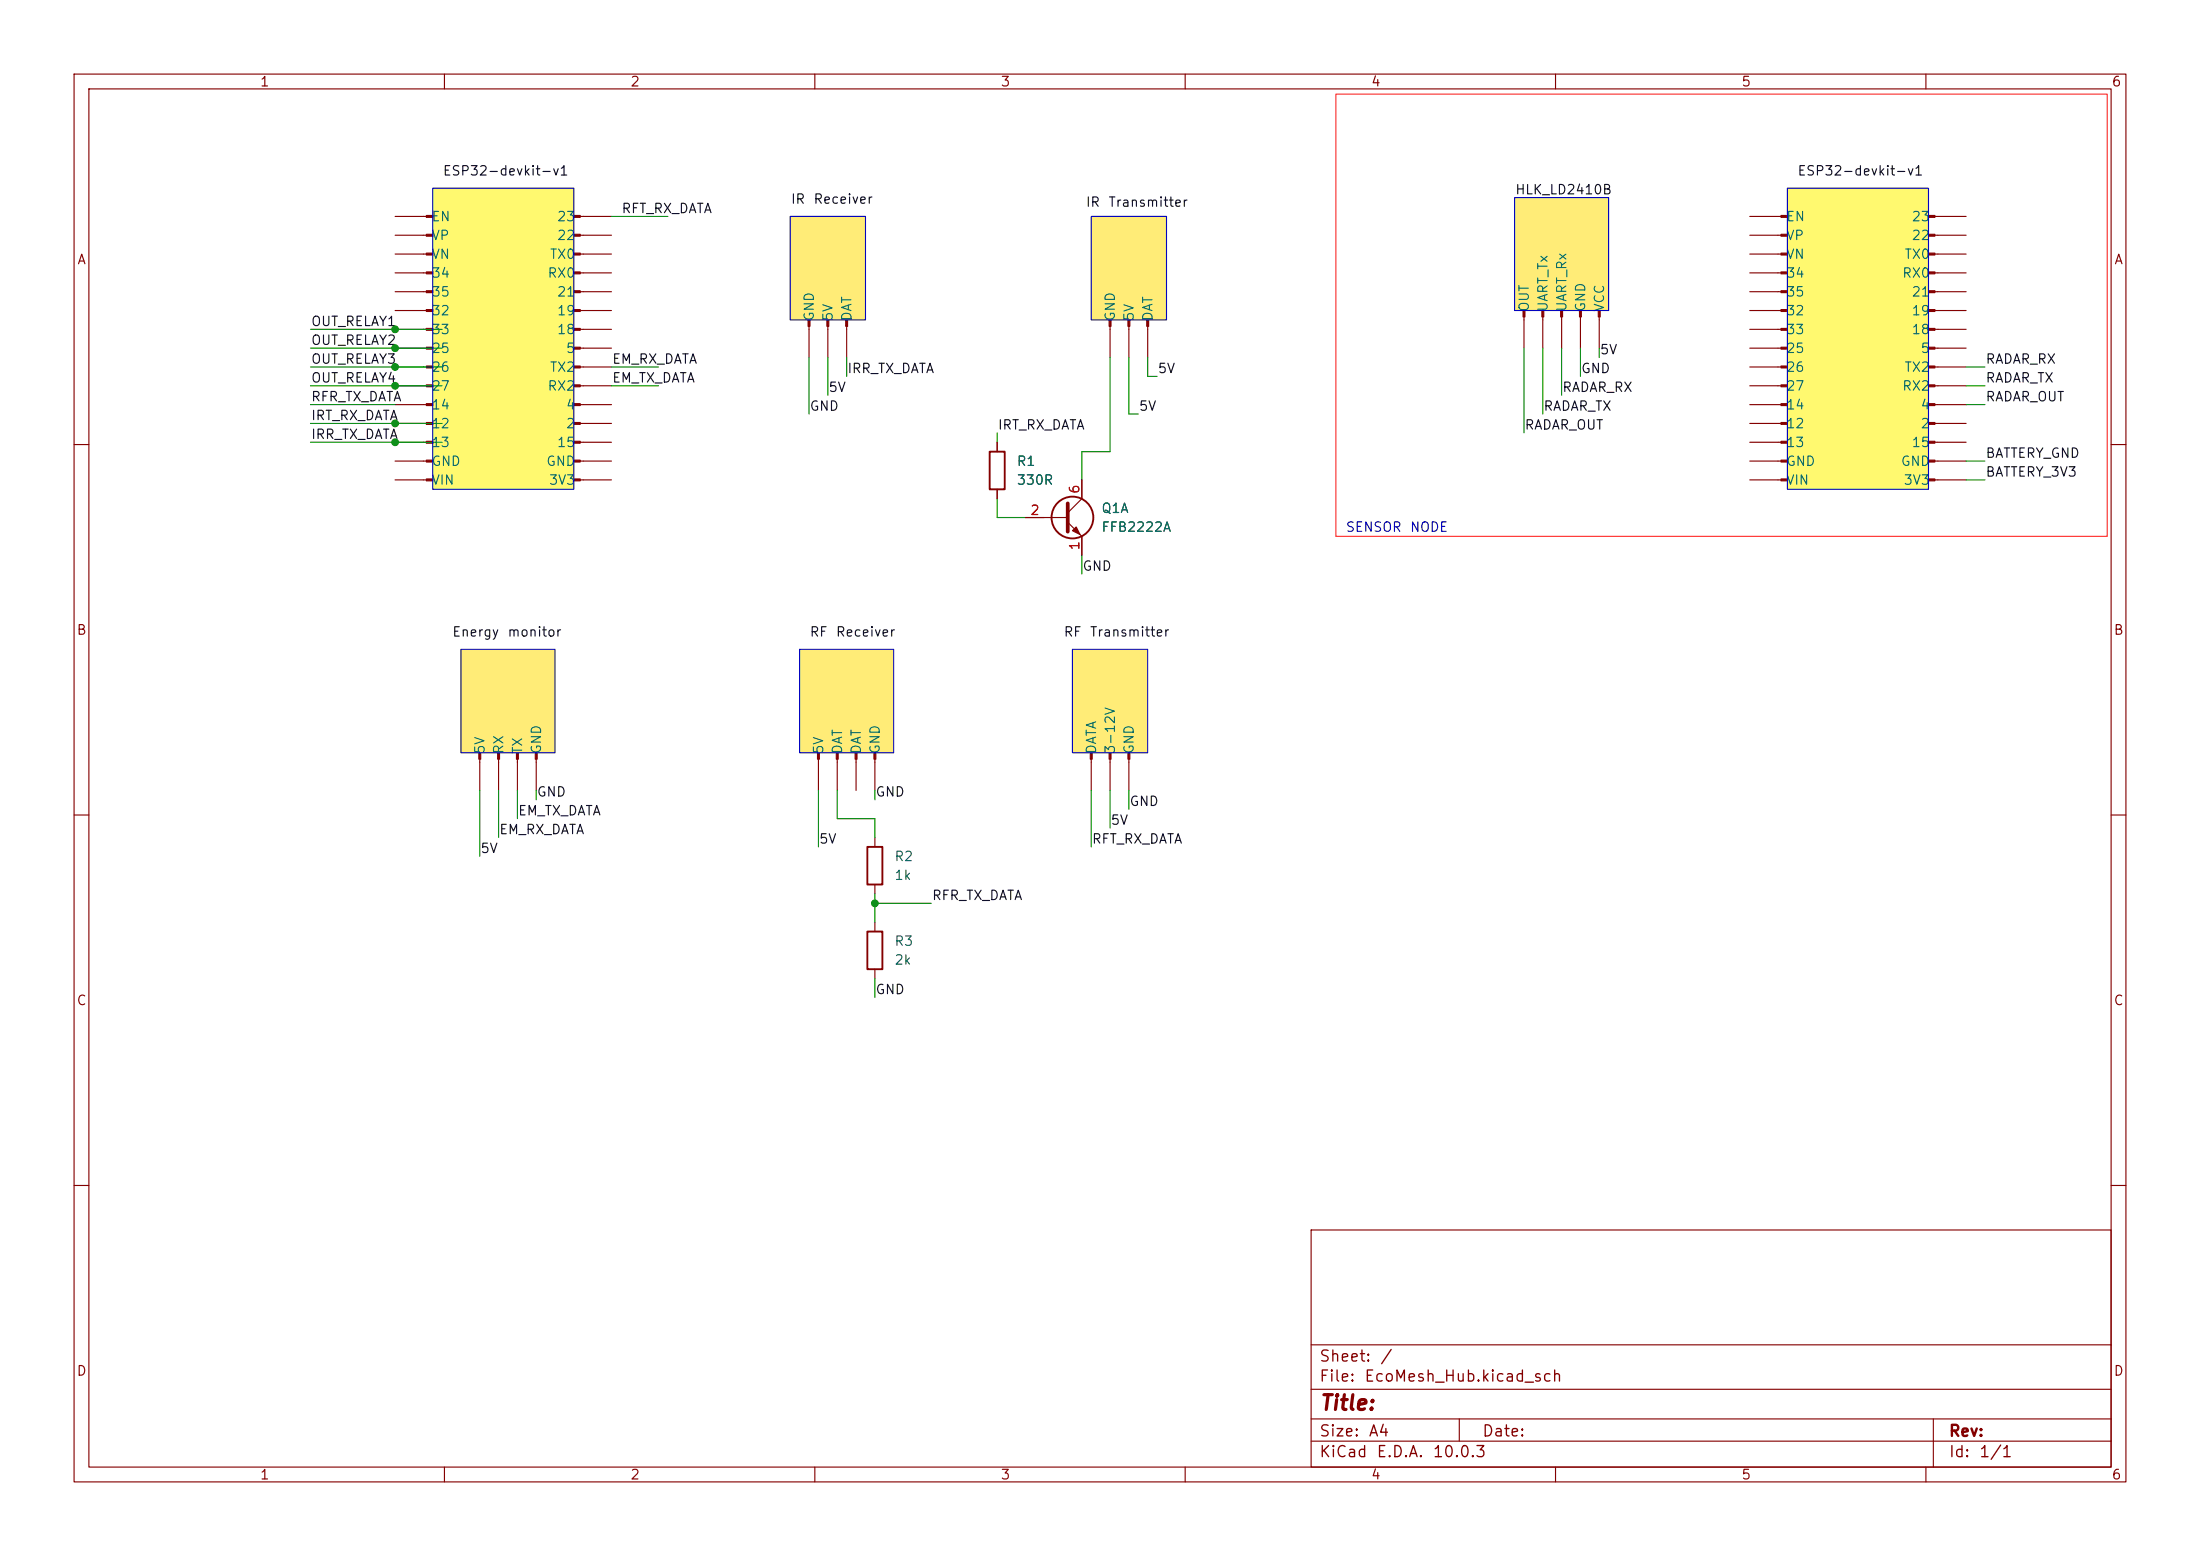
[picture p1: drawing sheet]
<svg xmlns="http://www.w3.org/2000/svg" width="297mm" height="210mm" viewBox="0 0 297 210" stroke-linecap="round" stroke-linejoin="round" font-family="sans-serif">
<g fill="none" stroke="#840000" stroke-width=".15">
<path d="M10 10h277v190h-277zM12 12h273v186h-273zM60 10v2M110 10v2M160 10v2M210 10v2M260 10v2M10 60h2M285 60h2M10 110h2M285 110h2M10 160h2"/>
<path d="M177 166h108v32h-108zM285 160h2M60 198v2M110 198v2M160 198v2M177 194.5h108M177 191.5h108M177 187.5h108M177 181.5h108M197 191.5v3M210 198v2M260 198v2"/>
<path d="M261 191.5v6.5"/>
</g>
<g fill="#ffec77">
<path d="M106.7 29.2h10.1v14h-10.1z"/>
<path d="M107.9 87.6h12.7v14h-12.7z"/>
</g>
<path d="M58.4 25.4h19.1v40.6h-19.1z" fill="#fff96f"/>
<path d="M144.8 87.6h10.1v14h-10.1z" fill="#ffec77"/>
<path d="M241.3 25.4h19v40.6h-19z" fill="#fff96f"/>
<g fill="#ffec77">
<path d="M204.5 26.7h12.7v15.2h-12.7z"/>
<path d="M147.3 29.2h10.2v14h-10.2z"/>
<path d="M62.2 87.6h12.7v14h-12.7z"/>
</g>
<g fill="none" stroke="#840000" stroke-width=".25">
<path d="M133.6 61h2v5h-2zM117.1 114.3h2v5.1h-2zM117.1 125.7h2v5.1h-2z"/>
<circle cx="144.8" cy="69.8" r="2.82"/>
</g>
<g fill="none" stroke="#840000" stroke-width=".15">
<path d="M53.3 29.2h4.3M53.3 31.8h4.3M53.3 34.3h4.3M53.3 36.8h4.3M53.3 39.4h4.3M78.3 29.2h4.2M78.3 31.8h4.2M78.3 34.3h4.2M78.3 36.8h4.2M78.3 39.4h4.2M236.2 29.2h4.2M236.2 31.8h4.2"/>
<path d="M236.2 34.3h4.2M236.2 36.8h4.2M236.2 39.4h4.2M261.2 29.2h4.2M261.2 31.8h4.2M261.2 34.3h4.2M261.2 36.8h4.2M261.2 39.4h4.2M53.3 41.9h4.3M53.3 44.5h4.3M53.3 47h4.3M53.3 49.5h4.3"/>
<path d="M53.3 52.1h4.3M53.3 54.6h4.3M53.3 57.2h4.3M53.3 59.7h4.3M78.3 41.9h4.2M78.3 44.5h4.2M78.3 47h4.2M78.3 49.5h4.2M78.3 52.1h4.2M78.3 54.6h4.2M78.3 57.2h4.2M78.3 59.7h4.2"/>
<path d="M109.2 44v4.3M111.8 44v4.3M114.3 44v4.3M134.6 59.7v1.3M149.9 44v4.3M152.4 44v4.3M154.9 44v4.3M205.7 42.8v4.2M208.3 42.8v4.2M210.8 42.8v4.2M213.4 42.8v4.2M215.9 42.8v4.2"/>
<path d="M236.2 41.9h4.2M236.2 44.5h4.2M236.2 47h4.2M236.2 49.5h4.2M236.2 52.1h4.2M236.2 54.6h4.2M236.2 57.2h4.2M236.2 59.7h4.2M261.2 41.9h4.2M261.2 44.5h4.2M261.2 47h4.2M261.2 49.5h4.2"/>
<path d="M261.2 52.1h4.2M261.2 54.6h4.2M261.2 57.2h4.2M261.2 59.7h4.2M53.3 62.2h4.3M53.3 64.8h4.3M78.3 62.2h4.2M78.3 64.8h4.2M134.6 66v1.3M138.4 69.9h5.7M144.1 70.5l1.9 1.9v2.5M146 64.8v2.5l-1.9 1.9"/>
<path d="M236.2 62.2h4.2M236.2 64.8h4.2M261.2 62.2h4.2M261.2 64.8h4.2M64.8 102.5v4.2M67.3 102.5v4.2M69.8 102.5v4.2M72.4 102.5v4.2M110.5 102.5v4.2M113 102.5v4.2M115.6 102.5v4.2M118.1 102.5v4.2"/>
<path d="M118.1 113v1.3M118.1 119.4v1.3M147.3 102.5v4.2M149.9 102.5v4.2M152.4 102.5v4.2M118.1 124.5v1.2M118.1 130.8v1.3"/>
</g>
<g fill="#840000" stroke="#840000" stroke-width=".15">
<path d="M77.5 29.1h.8v.2h-.8z"/>
<path d="M77.5 31.6h.8v.3h-.8z"/>
<path d="M77.5 34.2h.8v.2h-.8z"/>
<path d="M77.5 36.7h.8v.3h-.8z"/>
<path d="M77.5 39.2h.8v.3h-.8z"/>
<path d="M77.5 41.8h.8v.2h-.8z"/>
<path d="M77.5 44.3h.8v.3h-.8z"/>
<path d="M77.5 46.9h.8v.2h-.8z"/>
<path d="M77.5 49.4h.8v.3h-.8z"/>
<path d="M77.5 51.9h.8v.3h-.8z"/>
<path d="M77.5 54.5h.8v.2h-.8z"/>
<path d="M77.5 57h.8v.3h-.8z"/>
<path d="M77.5 59.6h.8v.2h-.8z"/>
<path d="M77.5 62.1h.8v.3h-.8z"/>
<path d="M77.5 64.6h.8v.3h-.8z"/>
<path d="M57.6 29.1h.8v.2h-.8z"/>
<path d="M57.6 31.6h.8v.3h-.8z"/>
<path d="M57.6 34.2h.8v.2h-.8z"/>
<path d="M57.6 36.7h.8v.3h-.8z"/>
<path d="M57.6 39.2h.8v.3h-.8z"/>
<path d="M57.6 41.8h.8v.2h-.8z"/>
<path d="M57.6 44.3h.8v.3h-.8z"/>
<path d="M57.6 46.9h.8v.2h-.8z"/>
<path d="M57.6 49.4h.8v.3h-.8z"/>
<path d="M57.6 51.9h.8v.3h-.8z"/>
<path d="M57.6 54.5h.8v.2h-.8z"/>
<path d="M57.6 57h.8v.3h-.8z"/>
<path d="M57.6 59.6h.8v.2h-.8z"/>
<path d="M57.6 62.1h.8v.3h-.8z"/>
<path d="M57.6 64.6h.8v.3h-.8z"/>
<path d="M118 101.6h.2v.9h-.2z"/>
<path d="M115.4 101.6h.3v.9h-.3z"/>
<path d="M112.9 101.6h.3v.9h-.3z"/>
<path d="M110.4 101.6h.2v.9h-.2z"/>
<path d="M149.7 43.2h.3v.8h-.3z"/>
<path d="M152.3 43.2h.2v.8h-.2z"/>
<path d="M154.8 43.2h.3v.8h-.3z"/>
<path d="M240.4 29.1h.9v.2h-.9z"/>
<path d="M240.4 31.6h.9v.3h-.9z"/>
<path d="M240.4 34.2h.9v.2h-.9z"/>
<path d="M240.4 36.7h.9v.3h-.9z"/>
<path d="M240.4 39.2h.9v.3h-.9z"/>
<path d="M240.4 41.8h.9v.2h-.9z"/>
<path d="M240.4 44.3h.9v.3h-.9z"/>
<path d="M240.4 46.9h.9v.2h-.9z"/>
<path d="M240.4 49.4h.9v.3h-.9z"/>
<path d="M240.4 51.9h.9v.3h-.9z"/>
<path d="M240.4 54.5h.9v.2h-.9z"/>
<path d="M240.4 57h.9v.3h-.9z"/>
<path d="M240.4 59.6h.9v.2h-.9z"/>
<path d="M240.4 62.1h.9v.3h-.9z"/>
<path d="M240.4 64.6h.9v.3h-.9z"/>
<path d="M215.8 41.9h.2v.9h-.2z"/>
<path d="M213.2 41.9h.3v.9h-.3z"/>
<path d="M210.7 41.9h.2v.9h-.2z"/>
<path d="M208.2 41.9h.2v.9h-.2z"/>
<path d="M205.6 41.9h.3v.9h-.3z"/>
<path d="M260.3 29.1h.9v.2h-.9z"/>
<path d="M260.3 31.6h.9v.3h-.9z"/>
<path d="M260.3 34.2h.9v.2h-.9z"/>
<path d="M260.3 36.7h.9v.3h-.9z"/>
<path d="M260.3 39.2h.9v.3h-.9z"/>
<path d="M260.3 41.8h.9v.2h-.9z"/>
<path d="M260.3 44.3h.9v.3h-.9z"/>
<path d="M260.3 46.9h.9v.2h-.9z"/>
<path d="M260.3 49.4h.9v.3h-.9z"/>
<path d="M260.3 51.9h.9v.3h-.9z"/>
<path d="M260.3 54.5h.9v.2h-.9z"/>
<path d="M260.3 57h.9v.3h-.9z"/>
<path d="M260.3 59.6h.9v.2h-.9z"/>
<path d="M260.3 62.1h.9v.3h-.9z"/>
<path d="M260.3 64.6h.9v.3h-.9z"/>
<path d="M147.2 101.6h.2v.9h-.2z"/>
<path d="M149.7 101.6h.3v.9h-.3z"/>
<path d="M152.3 101.6h.2v.9h-.2z"/>
<path d="M109.1 43.2h.2v.8h-.2z"/>
<path d="M111.6 43.2h.3v.8h-.3z"/>
<path d="M114.2 43.2h.2v.8h-.2z"/>
<path d="M72.3 101.6h.2v.9h-.2z"/>
<path d="M69.7 101.6h.3v.9h-.3z"/>
<path d="M67.2 101.6h.2v.9h-.2z"/>
<path d="M64.6 101.6h.3v.9h-.3z"/>
<path d="M144.8 71.6l.5-.5 .5 1z"/>
</g>
<path d="M144.1 67.9v3.9" fill="none" stroke="#840000" stroke-width=".51"/>
<g fill="none" stroke="#009600" stroke-width=".15">
<path d="M82.5 29.2h7.7M41.9 52.1h17.8M41.9 49.5h17.8M41.9 59.7h17.8M41.9 57.2h17.8M41.9 44.5h17.8M41.9 47h17.8M41.9 54.6h11.4M82.5 52.1h6.4M82.5 49.5h6.4M109.2 48.3v7.6M111.8 48.3v5"/>
<path d="M114.3 48.3v2.5M134.6 58.4v1.3M149.9 48.3v12.7h-3.9v3.8M152.4 48.3v7.6h1.3M154.9 48.3v2.5h1.3M205.7 47v11.4M208.3 47v8.9M210.8 47v6.3M213.4 47v3.8M215.9 47v1.3M265.4 52.1h2.6M265.4 49.5h2.6"/>
<path d="M265.4 54.6h2.6M134.6 67.3v2.6h3.8M146 74.9v2.6M265.4 64.8h2.6M265.4 62.2h2.6M64.8 106.7v8.9M67.3 106.7v6.3M69.8 106.7v3.8M72.4 106.7v1.3M110.5 106.7v7.6M113 106.7v3.8h5.1v2.5M118.1 106.7v1.3"/>
<path d="M147.3 106.7v7.6M149.9 106.7v5.1M152.4 106.7v2.5M118.1 120.7v3.8M118.1 132.1v2.5M118.1 121.9h7.6"/>
</g>
<path d="M58.4 25.4h19.1v40.6h-19.1zM106.7 29.2h10.1v14h-10.1zM147.3 29.2h10.2v14h-10.2zM204.5 26.7h12.7v15.2h-12.7zM241.3 25.4h19v40.6h-19zM62.2 87.6h12.7v14h-12.7zM107.9 87.6h12.7v14h-12.7zM144.8 87.6h10.1v14h-10.1z" fill="none" stroke="#0000c2" stroke-width=".15"/>
<path d="M180.3 12.7h104.2v59.7h-104.2z" fill="none" stroke="#ff2d2b" stroke-width=".15"/>
<g fill="#009600" stroke="#009600" stroke-width=".14">
<circle cx="53.3" cy="47" r=".46"/>
<circle cx="53.3" cy="44.5" r=".46"/>
<circle cx="118.1" cy="121.9" r=".46"/>
<circle cx="53.3" cy="59.7" r=".46"/>
<circle cx="53.3" cy="57.2" r=".46"/>
<circle cx="53.3" cy="52.1" r=".46"/>
<circle cx="53.3" cy="49.5" r=".46"/>
</g>
<text font-size="2" fill="#840000" x="178" y="190.8">Title:</text>
<g font-size="1.5" fill="#840000">
<text x="178" y="184.2">Sheet:</text>
<text x="186.2" y="184.2">/</text>
<text x="178" y="186.9">File:</text>
<text x="184.1" y="186.9">EcoMesh_Hub.kicad_sch</text>
<text x="178" y="197.1">KiCad</text>
<text x="178" y="194.3">Size:</text>
<text x="184.7" y="194.3">A4</text>
<text x="185.7" y="197.1">E.D.A.</text>
<text x="193.3" y="197.1">10.0.3</text>
<text x="200" y="194.3">Date:</text>
<text x="263" y="194.3">Rev:</text>
<text x="263" y="197.1">Id:</text>
<text x="267.1" y="197.1">1/1</text>
</g>
<g font-size="1.3" fill="#840000">
<text x="35" y="12">1</text>
<text x="85" y="12">2</text>
<text x="135" y="12">3</text>
<text x="185" y="12">4</text>
<text x="235" y="12">5</text>
<text x="285" y="12">6</text>
<text x="10.3" y="36">A</text>
<text x="285.3" y="36">A</text>
<text x="10.3" y="86">B</text>
<text x="285.3" y="86">B</text>
<text x="10.3" y="136">C</text>
<text x="285.3" y="136">C</text>
<text x="10.3" y="186">D</text>
<text x="285.3" y="186">D</text>
<text x="35" y="200">1</text>
<text x="85" y="200">2</text>
<text x="135" y="200">3</text>
<text x="185" y="200">4</text>
<text x="235" y="200">5</text>
<text x="285" y="200">6</text>
</g>
<g font-size="1.3" fill="#0f0f0f">
<text x="59.7" y="24">ESP32-devkit-v1</text>
<text x="83.8" y="29.1">RFT_RX_DATA</text>
<text x="106.7" y="27.8">IR</text>
<text x="109.7" y="27.8">Receiver</text>
<text x="146.5" y="28.2">IR</text>
<text x="149.5" y="28.2">Transmitter</text>
<text x="204.5" y="26.5">HLK_LD2410B</text>
<text x="242.6" y="24">ESP32-devkit-v1</text>
<text x="41.9" y="44.3">OUT_RELAY1</text>
<text x="41.9" y="46.9">OUT_RELAY2</text>
<text x="41.9" y="51.9">OUT_RELAY4</text>
<text x="41.9" y="49.4">OUT_RELAY3</text>
<text x="82.5" y="51.9">EM_TX_DATA</text>
<text x="82.5" y="49.4">EM_RX_DATA</text>
<text x="111.8" y="53.2">5V</text>
<text x="114.3" y="50.7">IRR_TX_DATA</text>
<text x="156.2" y="50.7">5V</text>
<text x="210.8" y="53.2">RADAR_RX</text>
<text x="213.4" y="50.7">GND</text>
<text x="215.9" y="48.1">5V</text>
<text x="268" y="51.9">RADAR_TX</text>
<text x="268" y="49.4">RADAR_RX</text>
<text x="41.9" y="57">IRT_RX_DATA</text>
<text x="41.9" y="59.6">IRR_TX_DATA</text>
<text x="41.9" y="54.5">RFR_TX_DATA</text>
<text x="109.2" y="55.8">GND</text>
<text x="134.6" y="58.3">IRT_RX_DATA</text>
<text x="153.7" y="55.8">5V</text>
<text x="205.7" y="58.3">RADAR_OUT</text>
<text x="208.3" y="55.8">RADAR_TX</text>
<text x="268" y="54.5">RADAR_OUT</text>
<text x="268" y="62.1">BATTERY_GND</text>
<text x="268" y="64.6">BATTERY_3V3</text>
<text x="146" y="77.3">GND</text>
<text x="61" y="86.2">Energy</text>
<text x="68.4" y="86.2">monitor</text>
<text x="109.2" y="86.2">RF</text>
<text x="112.7" y="86.2">Receiver</text>
<text x="143.5" y="86.2">RF</text>
<text x="147" y="86.2">Transmitter</text>
<text x="72.4" y="107.8">GND</text>
<text x="118.1" y="107.8">GND</text>
<text x="67.3" y="112.9">EM_RX_DATA</text>
<text x="69.8" y="110.4">EM_TX_DATA</text>
<text x="149.9" y="111.6">5V</text>
<text x="152.4" y="109.1">GND</text>
<text x="64.8" y="115.4">5V</text>
<text x="110.5" y="114.2">5V</text>
<text x="147.3" y="114.2">RFT_RX_DATA</text>
<text x="125.7" y="121.8">RFR_TX_DATA</text>
<text x="118.1" y="134.5">GND</text>
</g>
<g font-size="1.3" fill="#006464">
<text x="58.2" y="30.2">EN</text>
<text x="58.2" y="32.7">VP</text>
<text x="58.2" y="35.3">VN</text>
<text x="74.1" y="35.3">TX0</text>
<text x="75.1" y="30.2">23</text>
<text x="75.1" y="32.7">22</text>
<text x="241" y="30.2">EN</text>
<text x="241" y="32.7">VP</text>
<text x="241" y="35.3">VN</text>
<text x="257" y="35.3">TX0</text>
<text x="258" y="30.2">23</text>
<text x="258" y="32.7">22</text>
<text x="58.2" y="37.8">34</text>
<text x="58.2" y="40.3">35</text>
<text x="73.8" y="37.8">RX0</text>
<text x="75.1" y="40.3">21</text>
<text x="241" y="37.8">34</text>
<text x="241" y="40.3">35</text>
<text x="256.7" y="37.8">RX0</text>
<text x="258" y="40.3">21</text>
<text x="58.2" y="42.9">32</text>
<text x="58.2" y="45.4">33</text>
<text x="58.2" y="48">25</text>
<text x="75.1" y="42.9">19</text>
<text x="75.1" y="45.4">18</text>
<text x="76.3" y="48">5</text>
<text x="110.2" y="43.4" transform="rotate(-90 110.2 43.4)">GND</text>
<text x="112.7" y="43.4" transform="rotate(-90 112.7 43.4)">5V</text>
<text x="115.3" y="43.4" transform="rotate(-90 115.3 43.4)">DAT</text>
<text x="150.8" y="43.4" transform="rotate(-90 150.8 43.4)">GND</text>
<text x="153.4" y="43.4" transform="rotate(-90 153.4 43.4)">5V</text>
<text x="155.9" y="43.4" transform="rotate(-90 155.9 43.4)">DAT</text>
<text x="206.7" y="42.2" transform="rotate(-90 206.7 42.2)">OUT</text>
<text x="209.3" y="42.2" transform="rotate(-90 209.3 42.2)">UART_Tx</text>
<text x="211.8" y="42.2" transform="rotate(-90 211.8 42.2)">UART_Rx</text>
<text x="214.3" y="42.2" transform="rotate(-90 214.3 42.2)">GND</text>
<text x="216.9" y="42.2" transform="rotate(-90 216.9 42.2)">VCC</text>
<text x="241" y="42.9">32</text>
<text x="241" y="45.4">33</text>
<text x="241" y="48">25</text>
<text x="258" y="42.9">19</text>
<text x="258" y="45.4">18</text>
<text x="259.2" y="48">5</text>
<text x="58.2" y="50.5">26</text>
<text x="58.2" y="53">27</text>
<text x="73.8" y="53">RX2</text>
<text x="74.1" y="50.5">TX2</text>
<text x="241" y="50.5">26</text>
<text x="241" y="53">27</text>
<text x="256.7" y="53">RX2</text>
<text x="257" y="50.5">TX2</text>
<text x="58.2" y="55.6">14</text>
<text x="58.2" y="58.1">12</text>
<text x="76.3" y="55.6">4</text>
<text x="76.3" y="58.1">2</text>
<text x="241" y="55.6">14</text>
<text x="241" y="58.1">12</text>
<text x="259.2" y="55.6">4</text>
<text x="259.2" y="58.1">2</text>
<text x="58.2" y="60.7">13</text>
<text x="58.2" y="63.2">GND</text>
<text x="58.2" y="65.7">VIN</text>
<text x="73.7" y="63.2">GND</text>
<text x="74" y="65.7">3V3</text>
<text x="75.1" y="60.7">15</text>
<text x="137.2" y="63.2">R1</text>
<text x="137.2" y="65.7">330R</text>
<text x="241" y="60.7">13</text>
<text x="241" y="63.2">GND</text>
<text x="241" y="65.7">VIN</text>
<text x="256.5" y="63.2">GND</text>
<text x="256.9" y="65.7">3V3</text>
<text x="258" y="60.7">15</text>
<text x="148.6" y="69.6">Q1A</text>
<text x="148.6" y="72.1">FFB2222A</text>
<text x="65.7" y="101.9" transform="rotate(-90 65.7 101.9)">5V</text>
<text x="68.3" y="101.9" transform="rotate(-90 68.3 101.9)">RX</text>
<text x="70.8" y="101.9" transform="rotate(-90 70.8 101.9)">TX</text>
<text x="73.4" y="101.9" transform="rotate(-90 73.4 101.9)">GND</text>
<text x="111.5" y="101.9" transform="rotate(-90 111.5 101.9)">5V</text>
<text x="114" y="101.9" transform="rotate(-90 114 101.9)">DAT</text>
<text x="116.5" y="101.9" transform="rotate(-90 116.5 101.9)">DAT</text>
<text x="119.1" y="101.9" transform="rotate(-90 119.1 101.9)">GND</text>
<text x="148.3" y="101.9" transform="rotate(-90 148.3 101.9)">DATA</text>
<text x="150.8" y="101.9" transform="rotate(-90 150.8 101.9)">3-12V</text>
<text x="153.4" y="101.9" transform="rotate(-90 153.4 101.9)">GND</text>
<text x="120.7" y="116.5">R2</text>
<text x="120.7" y="119.1">1k</text>
<text x="120.7" y="128">R3</text>
<text x="120.7" y="130.5">2k</text>
</g>
<g font-size="1.3" fill="#a90000">
<text x="139" y="69.8">2</text>
<text x="146" y="66.7" transform="rotate(-90 146 66.7)">6</text>
<text x="146" y="74.4" transform="rotate(-90 146 74.4)">1</text>
</g>
<g font-size="1.3" fill="#0000c2">
<text x="181.6" y="72.1">SENSOR</text>
<text x="190.3" y="72.1">NODE</text>
</g>
</svg>
